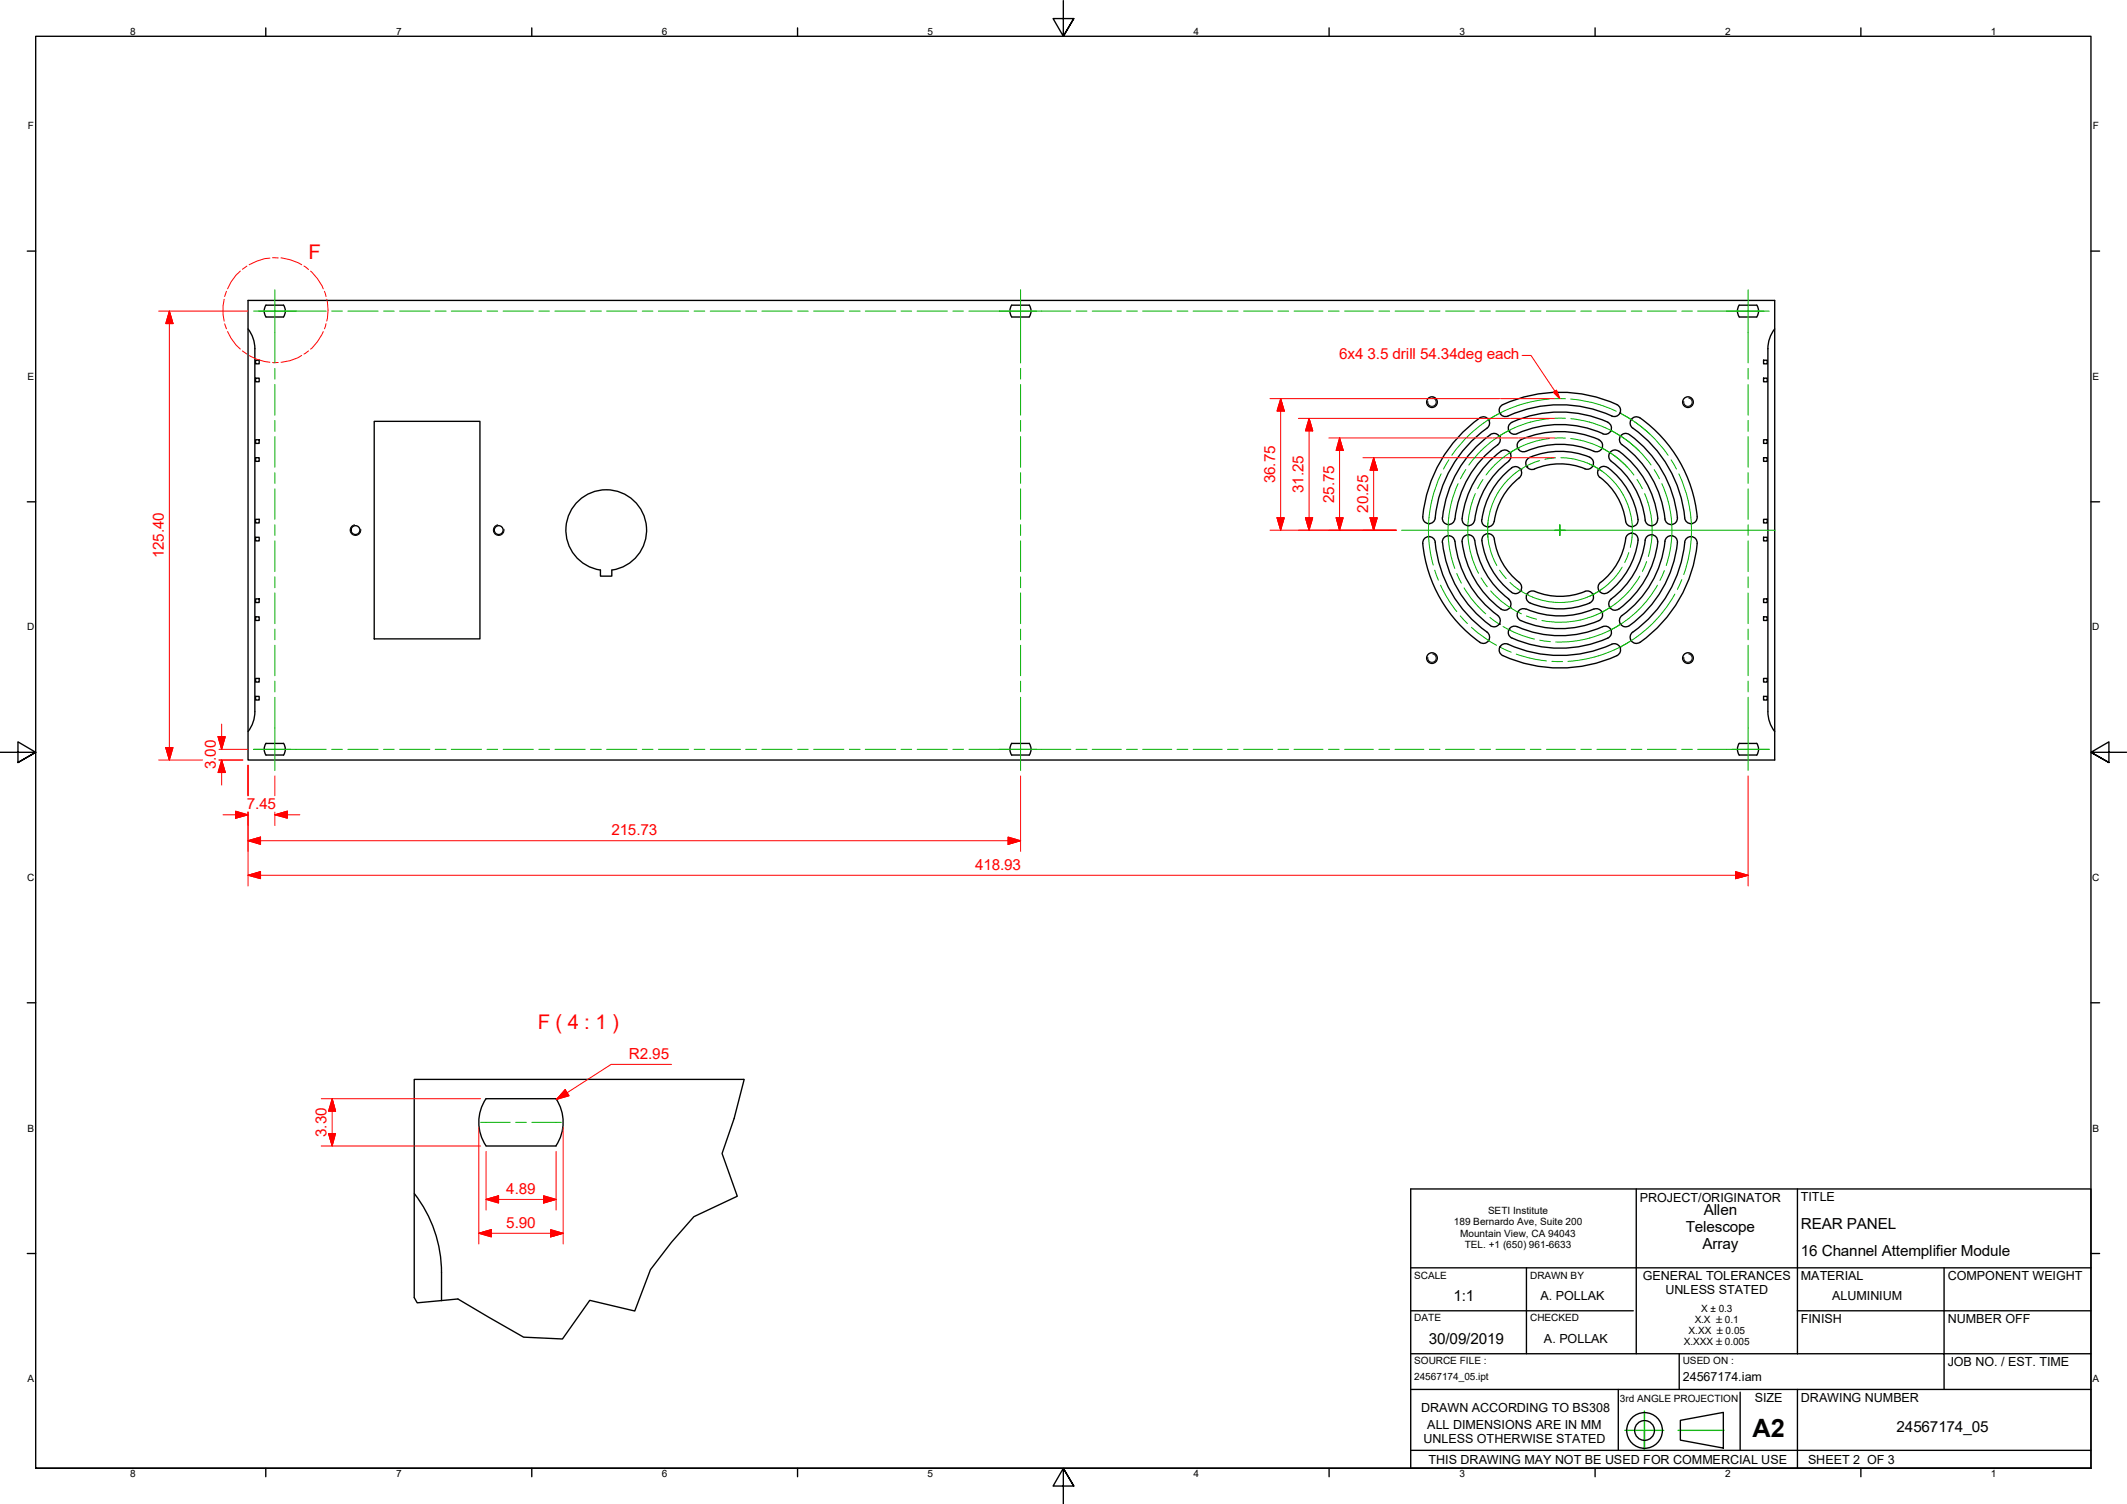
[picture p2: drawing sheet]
<svg xmlns="http://www.w3.org/2000/svg" width="594mm" height="420mm" viewBox="0 0 594 420" stroke-linecap="round" stroke-linejoin="round" font-family="sans-serif">
<!-- layer: Visible Edges(Design Office) -->
<g fill="none" stroke="#000" stroke-width=".38">
<path d="M69.3 83.9h426.4v128.4h-426.4zM69.3 91.9a9 9 0 0 1 1.9 5.5v101.4M74.3 85.3l4.9-.1a2.95 2.95 0 0 1 0 3.3h-4.9a2.89 2.89 0 0 1 0-3.2zM282.6 85.3l4.9-.1a2.95 2.95 0 0 1 0 3.3h-4.9a2.89 2.89 0 0 1 0-3.2zM485.8 85.3l4.9-.1a2.95 2.95 0 0 1 0 3.3h-4.9a2.89 2.89 0 0 1 0-3.2zM495.7 91.9a9 9 0 0 0-1.9 5.5v101.4a9 9 0 0 0 1.9 5.5M71.4 100.6h1v1h-1zM71.4 105.6h1v1.1h-1zM104.5 117.7h29.5v60.8h-29.5zM419.8 113a37.6 37.6 0 0 1 32.4 .5 1.73 1.73 0 0 1 .1 2.1 1.73 1.73 0 0 1-2.1 .6 35.4 35.4 0 0 0-29.4 .2 1.75 1.75 0 0 1-2-1.3 1.75 1.75 0 0 1 .9-2.1M422.3 118a1.75 1.75 0 0 0-.9 2.3 1.75 1.75 0 0 0 2.3 .9 29.4 29.4 0 0 1 24.4 .1 1.75 1.75 0 0 0 1.9-1.2 1.75 1.75 0 0 0-.9-2.1M422.3 117.9a33 33 0 0 1 26.8 0"/>
<path d="M458.1 116.8a1.75 1.75 0 0 0-2.5 .4 1.75 1.75 0 0 0 .4 2.4M458.1 116.8a37.6 37.6 0 0 1 15.8 28.3 1.75 1.75 0 0 1-1.8 1.2 1.75 1.75 0 0 1-1.6-1.6 34.9 34.9 0 0 0-14.4-25.1M492.6 100.6h1v1h-1zM492.6 105.6h1v1.1h-1zM71.4 122.9h1v1h-1zM71.4 127.9h1v1h-1zM416.3 121.4a1.76 1.76 0 0 1 2.4 .4 1.76 1.76 0 0 1-.3 2.4 29.5 29.5 0 0 0-12 20.8M416.3 121.4a33 33 0 0 0-13.4 23.2M421.3 128.9a1.75 1.75 0 0 0 .4-2.5 1.75 1.75 0 0 0-2.5-.3 27.4 27.4 0 0 0-10.8 18.8M421.4 128.9a24 24 0 0 0-9.5 16.4M422.2 130.7a1.75 1.75 0 0 1 2.4 .3 1.75 1.75 0 0 1-.2 2.5 18.5 18.5 0 0 0-7 12.2M422.2 130.7a22 22 0 0 0-8.3 14.5"/>
<path d="M424.8 122.9a1.75 1.75 0 0 0-.9 2.3 1.75 1.75 0 0 0 2.3 .9M424.8 122.8a27.5 27.5 0 0 1 21.8 0M442.7 131a18.5 18.5 0 0 0-14.1 0M444 127.7a1.75 1.75 0 0 1 .9 2.3 1.75 1.75 0 0 1-2.2 1M444 127.7a21.6 21.6 0 0 0-17.1 .3 1.75 1.75 0 0 0-.5 2.3 1.75 1.75 0 0 0 2.2 .7M446.6 122.9a1.74 1.74 0 0 1 .9 2.3 1.74 1.74 0 0 1-2.3 .9 24 24 0 0 0-19 0M446.9 133.4a18.5 18.5 0 0 1 7.1 12.2M449 130.6a1.75 1.75 0 0 0-2.4 .4 1.75 1.75 0 0 0 .3 2.4M449 130.6a21.1 21.1 0 0 1 8.5 15.2 1.75 1.75 0 0 1-1.9 1.3 1.75 1.75 0 0 1-1.6-1.5M450 128.9a24.2 24.2 0 0 1 9.6 16.8 1.75 1.75 0 0 0 2.1 1.1 1.75 1.75 0 0 0 1.3-1.9M452.1 126.1a1.75 1.75 0 0 0-2.4 .3 1.75 1.75 0 0 0 .3 2.5M452.2 126a27.5 27.5 0 0 1 10.8 18.9"/>
<path d="M455.1 121.4a1.74 1.74 0 0 0-2.5 .4 1.74 1.74 0 0 0 .5 2.4 29.7 29.7 0 0 1 12 21.2 1.75 1.75 0 0 0 2.1 1.1 1.75 1.75 0 0 0 1.3-1.9M455.1 121.4a33 33 0 0 1 13.4 23.2M492.6 122.9h1v1h-1zM492.6 127.9h1v1h-1zM71.4 145.1h1v1h-1zM71.4 150.1h1v1h-1zM167.7 159.2v1.8h3.2v-1.8M167.7 159.2a11.3 11.3 0 0 1-7.9-17.2 11.3 11.3 0 0 1 19 0 11.3 11.3 0 0 1-7.9 17.2M397.4 144.4a37.8 37.8 0 0 1 16.5-27.9 1.75 1.75 0 0 1 2 1 1.75 1.75 0 0 1-.6 2.1 35.3 35.3 0 0 0-14.5 25.5 1.75 1.75 0 0 1-2.1 1.1 1.75 1.75 0 0 1-1.3-1.8M397.8 150.5a1.73 1.73 0 0 1 1.9-.5 1.73 1.73 0 0 1 1.1 1.5 35.4 35.4 0 0 0 14.9 25.4 1.74 1.74 0 0 1-.1 2.3 1.74 1.74 0 0 1-2.3 .2 38.2 38.2 0 0 1-15.9-27.9zM402.9 144.6a1.75 1.75 0 0 0 1.5 1.9 1.75 1.75 0 0 0 1.9-1.5M402.9 151.6a33 33 0 0 0 13.4 23.2"/>
<path d="M406.3 151.2a1.75 1.75 0 0 0-1.9-1.5 1.75 1.75 0 0 0-1.5 1.9M406.4 151.2a29.5 29.5 0 0 0 11.9 20.7M408.4 151.3a27.5 27.5 0 0 0 10.8 18.9M408.4 144.9a1.75 1.75 0 0 0 1.5 1.9 1.75 1.75 0 0 0 1.9-1.5M411.8 150.9a1.75 1.75 0 0 0-1.9-1.5 1.75 1.75 0 0 0-1.5 1.9M411.9 150.9a24 24 0 0 0 9.5 16.4M413.8 145.2a1.75 1.75 0 0 0 1.5 2 1.75 1.75 0 0 0 2-1.5M413.9 151.1a22 22 0 0 0 8.3 14.4M413.9 151.1a1.74 1.74 0 0 1 1.5-2 1.74 1.74 0 0 1 2 1.5 19 19 0 0 0 7.2 12.4 1.75 1.75 0 0 1-.1 2.3 1.75 1.75 0 0 1-2.3 .2M454.1 150.5a18.7 18.7 0 0 1-7.4 12.5 1.76 1.76 0 0 0 .2 2.3 1.76 1.76 0 0 0 2.3 .2 21.6 21.6 0 0 0 8.3-15 1.75 1.75 0 0 0-1.7-1.5 1.75 1.75 0 0 0-1.8 1.5M459.5 150.9a1.75 1.75 0 0 1 1.9-1.5 1.75 1.75 0 0 1 1.6 1.9M459.5 150.9a24.4 24.4 0 0 1-9.8 16.7 1.75 1.75 0 0 0 .1 2.3 1.75 1.75 0 0 0 2.3 .2"/>
<path d="M463 151.3a27.5 27.5 0 0 1-10.8 18.9M465 151.2a1.75 1.75 0 0 1 1.9-1.5 1.75 1.75 0 0 1 1.6 1.9M465 151.2a29.8 29.8 0 0 1-12.3 21.1 1.75 1.75 0 0 0 .1 2.3 1.75 1.75 0 0 0 2.3 .2M468.5 151.6a33 33 0 0 1-13.4 23.2M470.5 151.5a1.75 1.75 0 0 1 2-1.6 1.75 1.75 0 0 1 1.5 1.9 38.4 38.4 0 0 1-15.9 27.6M470.6 151.5a35 35 0 0 1-14.5 25.1M492.6 145.1h1v1h-1zM492.6 150.1h1v1h-1zM71.4 167.3h1v1h-1zM71.4 172.3h1v1h-1zM415.8 178.9v.1M418.3 172a1.75 1.75 0 0 1 .4 2.4 1.75 1.75 0 0 1-2.4 .4"/>
<path d="M421.3 167.3a1.75 1.75 0 0 1 .4 2.5 1.75 1.75 0 0 1-2.5 .3M426.2 170.2a1.75 1.75 0 0 0-2.3 .9 1.75 1.75 0 0 0 .9 2.3 27.6 27.6 0 0 0 21.8 0M426.2 170.1a24 24 0 0 0 19 0M427.4 168.5a22 22 0 0 0 16.6 0M428.7 165.2a1.75 1.75 0 0 0-2.3 1 1.75 1.75 0 0 0 1 2.2M428.7 165.2a18.7 18.7 0 0 0 14.4-.1 1.75 1.75 0 0 1 1.9 1.3 1.75 1.75 0 0 1-1 2M445.2 170.2a1.75 1.75 0 0 1 2.3 .9 1.75 1.75 0 0 1-.9 2.3M449.1 178.2a32.3 32.3 0 0 1-27.4-.3 1.75 1.75 0 0 1-.1-2.2 1.75 1.75 0 0 1 2.1-.6 30 30 0 0 0 24.4-.2 1.75 1.75 0 0 1 1.9 1.3 1.75 1.75 0 0 1-.9 2.1M450.2 180a1.76 1.76 0 0 1 2.3 .8 1.76 1.76 0 0 1-.9 2.4 38.5 38.5 0 0 1-31.8 0M450.2 180a35.4 35.4 0 0 1-29.4-.2 1.75 1.75 0 0 0-2 1.2 1.75 1.75 0 0 0 .9 2.1M455.5 178.9v.1M455.6 178.9a1.75 1.75 0 0 0 2.5 .5"/>
<path d="M456 176.6a1.75 1.75 0 0 0-.4 2.3M492.6 167.3h1v1h-1zM492.6 172.3h1v1h-1zM71.2 198.8a9 9 0 0 1-1.9 5.6M71.4 189.5h1v1h-1zM71.4 194.5h1v1.1h-1zM492.6 189.5h1v1h-1zM492.6 194.5h1v1.1h-1zM74.3 207.7h4.9a2.95 2.95 0 0 1 0 3.3h-4.9a2.89 2.89 0 0 1 0-3.3zM282.6 207.7h4.9a2.95 2.95 0 0 1 0 3.3h-4.9a2.89 2.89 0 0 1 0-3.3zM485.8 207.7h4.9a2.95 2.95 0 0 1 0 3.3h-4.9a2.89 2.89 0 0 1 0-3.3zM207.8 301.5h-92.1v61"/>
<path d="M115.7 333.4a36 36 0 0 1 7.6 22.2M135.7 320.1a11.7 11.7 0 0 1 .1-13.2h19.5a11.8 11.8 0 0 1 0 13.2M135.8 320.1h19.5M123.3 355.5v7.8"/>
<circle cx="400" cy="112.3" r="1.49"/>
<circle cx="471.5" cy="112.3" r="1.49"/>
<circle cx="99.3" cy="148.1" r="1.24"/>
<circle cx="139.3" cy="148.1" r="1.24"/>
<circle cx="400" cy="183.8" r="1.49"/>
<circle cx="471.5" cy="183.8" r="1.49"/>
</g>
<g fill="#000">
<circle cx="415.8" cy="117.3" r=".19"/>
<circle cx="418.9" cy="115.4" r=".19"/>
<circle cx="452.4" cy="115.4" r=".19"/>
<circle cx="455.5" cy="117.3" r=".19"/>
<circle cx="418.8" cy="121.9" r=".19"/>
<circle cx="421.4" cy="120.4" r=".19"/>
<circle cx="421.8" cy="126.5" r=".19"/>
<circle cx="423.9" cy="125.3" r=".19"/>
<circle cx="424.8" cy="131.2" r=".19"/>
<circle cx="426.4" cy="130.3" r=".19"/>
<circle cx="444.9" cy="130.2" r=".19"/>
<circle cx="446.4" cy="131.2" r=".19"/>
<circle cx="447.4" cy="125.3" r=".19"/>
<circle cx="449.6" cy="126.5" r=".19"/>
<circle cx="449.9" cy="120.4" r=".19"/>
<circle cx="452.6" cy="121.9" r=".19"/>
<circle cx="399" cy="146.3" r=".19"/>
<circle cx="399" cy="149.9" r=".19"/>
<circle cx="404.5" cy="146.5" r=".19"/>
<circle cx="404.5" cy="149.6" r=".19"/>
<circle cx="410" cy="149.4" r=".19"/>
<circle cx="410" cy="146.9" r=".19"/>
<circle cx="415.5" cy="149.1" r=".19"/>
<circle cx="415.6" cy="147.2" r=".19"/>
<circle cx="455.7" cy="148.9" r=".19"/>
<circle cx="455.8" cy="147.1" r=".19"/>
<circle cx="461.3" cy="146.9" r=".19"/>
<circle cx="461.3" cy="149.4" r=".19"/>
<circle cx="466.9" cy="149.6" r=".19"/>
<circle cx="466.9" cy="146.5" r=".19"/>
<circle cx="472.3" cy="149.9" r=".19"/>
<circle cx="472.3" cy="146.3" r=".19"/>
<circle cx="418.8" cy="174.3" r=".19"/>
<circle cx="421.4" cy="175.9" r=".19"/>
<circle cx="421.8" cy="169.7" r=".19"/>
<circle cx="423.9" cy="171" r=".19"/>
<circle cx="424.8" cy="165.1" r=".19"/>
<circle cx="426.5" cy="166" r=".19"/>
<circle cx="444.9" cy="166" r=".19"/>
<circle cx="446.6" cy="165.1" r=".19"/>
<circle cx="447.4" cy="171" r=".19"/>
<circle cx="449.6" cy="169.7" r=".19"/>
<circle cx="449.9" cy="175.9" r=".19"/>
<circle cx="452.6" cy="174.3" r=".19"/>
<circle cx="418.9" cy="180.8" r=".19"/>
<circle cx="452.4" cy="180.8" r=".19"/>
</g>
<!-- layer: Threads(Design Office) -->
<path d="M400.2 111.2a1.17 1.17 0 0 1 .9 1.3 1.17 1.17 0 0 1-1.3 1 1.17 1.17 0 0 1-1-1.4M471.7 111.2a1.17 1.17 0 0 1 .9 1.3 1.17 1.17 0 0 1-1.3 1 1.17 1.17 0 0 1-1-1.4M99 146.6a1.49 1.49 0 0 0-1.2 1.8 1.49 1.49 0 0 0 1.7 1.2 1.49 1.49 0 0 0 1.3-1.8M139 146.6a1.49 1.49 0 0 0-1.2 1.8 1.49 1.49 0 0 0 1.7 1.2 1.49 1.49 0 0 0 1.3-1.8M400.2 182.7a1.17 1.17 0 0 1 .9 1.3 1.17 1.17 0 0 1-1.3 1 1.17 1.17 0 0 1-1-1.4M471.7 182.7a1.17 1.17 0 0 1 .9 1.3 1.17 1.17 0 0 1-1.3 1 1.17 1.17 0 0 1-1-1.4" fill="none" stroke="#000" stroke-width=".28"/>
<!-- layer: Break Lines(Design Office) -->
<path d="M207.8 301.5l-2.8 11-3.3 9.7 4.2 12-12.1 5.7-6.3 7.2-5.8 7.6-4.4 11.5-12.6-2.9-7.6 10.8-10.9-.6-18.3-10.6-11.4 1.1-.8-1.5" fill="none" stroke="#000" stroke-width=".38"/>
<!-- layer: Detail Circle Lines(Design Office) -->
<g fill="none" stroke="#f00" stroke-width=".28">
<path d="M67.1 75.7l-1.2 1.2-1.4 1.9-.9 1.9M69 74.3l-1.3 .9M75.4 72.1l-1.4 .1-2.2 .7-2.2 1.1M76.1 72l1.6 .1M78.5 72.1a14.6 14.6 0 0 1 5.8 1.9M84.9 74.3l1.3 1M86.7 75.7a14.4 14.4 0 0 1 3.6 5M62.6 83.6l-.3 1.8v2.4l.3 1.9M62.7 90.5l.5 1.4M63.2 81.4l-.5 1.4M63.6 92.6l.9 1.9 1.4 1.9 1.2 1.1M67.7 98l1.3 .9"/>
<path d="M69.6 99.4l2.2 1 3.6 .8M84.3 99.3a12.3 12.3 0 0 1-5.8 1.9M86.2 98l-1.3 .9M90.3 92.6a13.3 13.3 0 0 1-3.6 4.9M90.6 81.4l.5 1.4M91.1 90.4l-.5 1.5M91.2 83.6a12.4 12.4 0 0 1 0 6.1M76.1 101.3h1.6"/>
</g>
<!-- layer: Sketch Geometry(Design Office) -->
<g fill="none" stroke="#000" stroke-width=".38">
<path d="M74.2 7.8v2.3M148.5 7.8v2.3M222.8 7.8v2.3M297 .2v9.9l-2.9-4.9h5.8l-2.9 4.9 2.9-4.9M371.2 7.8v2.3M445.5 7.8v2.3M519.7 7.8v2.3M7.6 70.1h2.4M584 70.1h2.4M7.6 140.2h2.4M584 140.2h2.4M0 210.2h10l-5-3v5.8l5-2.8-5 2.8"/>
<path d="M594 210.2h-10l5-3v5.8l-5-2.8 5 2.8M7.6 280.1h2.4M584 280.1h2.4M394 332.1h190v78.1h-190zM457 332.1v46.1M502 332.1v46.1M7.6 350.2h2.4M394 354.2h190M426.3 354.2v24M543 354.2v24h41M584 350.2h2.4M394 366.2h62.2"/>
<path d="M394 378.2h108M469 378.2v10M502 366.2h82M502 378.2h41v10M394 388.2h190M452 388.2v17M459.3 399.6v5.3M469.3 396.8l12-2.2v9.9l-12-2.2zM486 388.9v16.3M502 388.2v22M10 410.2v-400.1h574v400.1h-574h574M74.2 410.2v2.3"/>
<path d="M148.5 410.2v2.3M222.8 410.2v2.3M299.9 415.1l-2.9-4.9 2.9 4.9h-5.8l2.9-4.9v10M371.2 410.2v2.3M394 405.2h190M445.5 410.2v2.3M519.7 410.2v2.3"/>
<circle cx="459.3" cy="399.6" r="5"/>
<circle cx="459.3" cy="399.6" r="2.76"/>
</g>
<path d="M453.8 399.6h10.9M459.3 394.2v10.7M468.7 399.6h12.8" fill="none" stroke="#0f0" stroke-width=".38"/>
<!-- layer: Center Mark(Design Office) -->
<path d="M72.3 86.9h10.4M279.1 86.9h10.4M482.3 86.9h10.4M391.5 148.1h44.2h-1.6M435.7 146.6v1.5v-1.5M435.7 149.6v-1.5v1.5M437.2 148.1h-1.5h60.1M70.8 209.3h10.4M279.1 209.3h10.4M483.7 209.3h10.5" fill="none" stroke="#00b000" stroke-width=".28"/>
<!-- layer: Centerline(Design Office) -->
<g fill="none" stroke="#00b000" stroke-width=".28">
<path d="M70.8 86.9h20.3M76.8 80.9v20.5M92.6 86.9h3M97.2 86.9h8.4M107.1 86.9h3M111.6 86.9h8.5M121.5 86.9h3.1M126 86.9h8.5M136 86.9h3M140.5 86.9h8.5M150.5 86.9h3M155 86.9h8.4"/>
<path d="M164.9 86.9h3.1M169.4 86.9h8.5M179.4 86.9h3M183.9 86.9h8.4M193.9 86.9h2.9M198.4 86.9h8.4M208.3 86.9h3M212.8 86.9h8.4M222.8 86.9h2.9M227.3 86.9h8.4M237.2 86.9h3M241.7 86.9h8.5"/>
<path d="M251.7 86.9h2.9M256.2 86.9h8.4M266.1 86.9h3M270.6 86.9h28.5M285.1 80.9v20.5M300.5 86.9h3.1M305.1 86.9h8.1M314.6 86.9h3.1M319.2 86.9h8.1M328.7 86.9h3.1M333.2 86.9h8.2M342.8 86.9h3"/>
<path d="M347.3 86.9h8.2M356.9 86.9h3M361.4 86.9h8.1M371 86.9h3M375.5 86.9h8.1M385.1 86.9h3M389.6 86.9h8.1M399.2 86.9h3M403.7 86.9h8.1M413.3 86.9h3M417.8 86.9h8.1M427.4 86.9h3"/>
<path d="M431.9 86.9h8.1M441.5 86.9h3M446 86.9h8.1M455.6 86.9h3M460.1 86.9h8.1M469.7 86.9h3M474.2 86.9h20M488.3 80.9v20.5M76.8 102.9v3M76.8 107.4v8.6M76.8 117.5v3M285.1 102.9v3"/>
<path d="M285.1 107.4v8.6M285.1 117.5v3M418.4 115.7a36.7 36.7 0 0 0-12.9 11.5M432.7 111.5a36.8 36.8 0 0 0-16.4 5.4M432.7 117a31.3 31.3 0 0 0-13.9 4.8M434.2 116.9h3M434.2 111.4h3M438.7 117a31.3 31.3 0 0 1 15.4 5.8M438.7 111.5a36.8 36.8 0 0 1 12.7 3.4M452.8 115.6l2.6 1.5M453 115.7l4.1 2.5M456.6 117.9l.5 .3"/>
<path d="M457.1 118.2a36.7 36.7 0 0 1 8.8 9M457.1 118.2l3.7 3M488.3 102.9v3M488.3 107.4v8.6M488.3 117.5v3M76.8 122v8.5M76.8 132.1v2.9M76.8 136.6v8.5M285.1 122v8.5M285.1 132.1v2.9M285.1 136.6v8.5M402.5 132.4a36.7 36.7 0 0 0-2.2 25.4"/>
<path d="M404.7 128.4l-1.5 2.6M407.2 135.1l-1.7 5-.9 4.7M409.4 131.2l-1.5 2.6M412.1 137.9a25.7 25.7 0 0 0 .8 22.2M414.2 133.9l-1.5 2.6M421.4 120.3a31.3 31.3 0 0 0-11.2 9.6M424.4 125a25.7 25.7 0 0 0-9.3 7.7M430 128.7a20.2 20.2 0 0 0-14.4 21.5M432.7 122.5a25.8 25.8 0 0 0-11.3 4.2M434.2 122.4h3M434.5 127.9l-3 .4M436 127.9a20.2 20.2 0 0 1 11.5 3.8"/>
<path d="M438.7 122.5a25.8 25.8 0 0 1 12.4 5M443.9 129.6l4.1 2.4M447.1 125l4 2.5M448 132a20.2 20.2 0 0 1 7.3 20.9M450.1 120.3l4 2.5M451.1 127.5l3.1 2.6 2.2 2.6M454.1 122.8l3.6 3.1 3.5 4M457.2 133.9l1.5 2.6M459.4 137.9a25.7 25.7 0 0 1 1 17.6M462 131.2l1.5 2.6M464.2 135.1a31.3 31.3 0 0 1 1.2 22.9M466.7 128.4l1.5 2.6"/>
<path d="M468.9 132.4a36.7 36.7 0 0 1 1.4 28.1M488.3 122v8.5M488.3 132.1v2.9M488.3 136.6v8.5M76.8 146.6v3M76.8 151.1v8.6M285.1 146.6v3M285.1 151.1v8.6M400.7 159.3l1 2.8M404.6 144.8a31.3 31.3 0 0 0 1.7 14M415.6 146.1a20.2 20.2 0 0 0 2.5 11.9M418.8 159.3l1.9 2.3"/>
<path d="M453.1 158.4a20.2 20.2 0 0 1-9.1 8.1M454.9 154.4l-1.1 2.7M459.9 156.9l-1.2 2.7M464.9 159.4l-1.3 2.8M488.3 146.6v3M488.3 151.1v8.6M76.8 161.1v3.1M76.8 165.7v8.5M76.8 175.7v3M285.1 161.1v3.1M285.1 165.7v8.5M285.1 175.7v3"/>
<path d="M402.3 163.5l2.3 4.2 2.3 3.2M406.9 160.2l1.3 2.7M407.8 172l2.1 2.2M408.9 164.2a31.3 31.3 0 0 0 6.1 7.3M411 175.2l3.7 3.1 3.3 2M413.7 161.4l1.7 2.5M416.1 172.5l2.4 1.7M416.3 165.1a25.7 25.7 0 0 0 8.6 6.4M419.8 175a31.3 31.3 0 0 0 8.8 3.5M421.7 162.7a20.2 20.2 0 0 0 25.8 1.8M426.3 172.1l2.9 .9M430.1 178.9l2.9 .4"/>
<path d="M450 169.5a25.8 25.8 0 0 1-19.4 3.8M452.6 174.4a31.3 31.3 0 0 1-18.1 4.9M455.1 179.3l-4.2 2.2M458 160.9a25.7 25.7 0 0 1-10.9 10.3M462.9 163.5a31.3 31.3 0 0 1-12.8 12.4M467.8 166a36.7 36.7 0 0 1-14.8 14.5M469.7 161.9l-1.2 2.7M488.3 161.1v3.1M488.3 165.7v8.5M488.3 175.7v3M76.8 180.3v8.5M76.8 190.3v3"/>
<path d="M76.8 194.8v20.4M285.1 180.3v8.5M285.1 190.3v3M285.1 194.8v20.4M419.3 181l2.8 1.2M423.5 182.7l4.6 1.3 3.8 .6M433.4 184.8h3M450.9 181.5a36.7 36.7 0 0 1-13 3.3M488.3 180.3v8.5M488.3 190.3v3M488.3 194.8v20.4M70.8 209.3h20.3"/>
<path d="M92.6 209.3h3M97.2 209.3h8.4M107.1 209.3h3M111.6 209.3h8.5M121.5 209.3h3.1M126 209.3h8.5M136 209.3h3M140.5 209.3h8.5M150.5 209.3h3M155 209.3h8.4M164.9 209.3h3.1M169.4 209.3h8.5"/>
<path d="M179.4 209.3h3M183.9 209.3h8.4M193.9 209.3h2.9M198.4 209.3h8.4M208.3 209.3h3M212.8 209.3h8.4M222.8 209.3h2.9M227.3 209.3h8.4M237.2 209.3h3M241.7 209.3h8.5M251.7 209.3h2.9M256.2 209.3h8.4"/>
<path d="M266.1 209.3h3M270.6 209.3h28.5M300.5 209.3h3.1M305.1 209.3h8.1M314.6 209.3h3.1M319.2 209.3h8.1M328.7 209.3h3.1M333.2 209.3h8.2M342.8 209.3h3M347.3 209.3h8.2M356.9 209.3h3M361.4 209.3h8.1"/>
<path d="M371 209.3h3M375.5 209.3h8.1M385.1 209.3h3M389.6 209.3h8.1M399.2 209.3h3M403.7 209.3h8.1M413.3 209.3h3M417.8 209.3h8.1M427.4 209.3h3M431.9 209.3h8.1M441.5 209.3h3M446 209.3h8.1"/>
<path d="M455.6 209.3h3M460.1 209.3h8.1M469.7 209.3h3M474.2 209.3h20M134.2 313.5h8.3M144 313.5h3M148.5 313.5h8.3"/>
</g>
<!-- layer: Dimensions(Design Office) -->
<g fill="none" stroke="#f00" stroke-width=".28">
<path d="M44.3 86.9h25M47.3 86.9l1 3.5h-2zM47.3 86.9v125.4M354.7 111.4h64.1M357.7 111.4l1 3.5h-2zM357.7 111.4v36.7M362.6 116.9h50.6M365.6 116.9l1 3.5h-2zM365.6 116.9v31.2M413.4 116.9h8M419.1 111.4h15M421.6 116.9h.1"/>
<path d="M421.9 116.9h12.2M371.2 122.3h45.6M374.1 122.3l1.1 3.5h-2zM374.1 122.3v25.8M380.7 127.9h39.7M383.7 127.9l1 3.5h-2zM383.7 127.9v20.2M417.1 122.3h7M420.7 127.9h6.1M424.4 122.3h.1M424.7 122.3h9.4M427.1 127.9h7"/>
<path d="M354.7 148.1h35.3M356.7 144.6h2l-1 3.5zM364.6 144.6h2l-1 3.5zM373.2 144.6h2l-1.1 3.5zM382.7 144.6h2l-1 3.5zM44.3 212.3h12.3M46.3 208.8h2l-1 3.5zM60.9 205.8h2l-1 3.5zM61.2 212.3h6.6M61.2 209.3h8.1M61.9 212.3l1 3.5h-2zM61.9 202.3v7"/>
<path d="M61.9 212.3v7M69.3 213.8v8.5M76.8 216.8v5.5M285.1 216.8v21M488.3 216.8v30.7M62.3 227.6h7M65.8 226.6l3.5 1-3.5 1zM69.3 234.9l3.5-1.1v2.1zM69.3 226.9v20.6M69.3 234.9h215.8M76.8 227.6l3.5-1v2zM76.8 227.6h7"/>
<path d="M76.8 226.9v3.7M281.6 233.8l3.5 1.1-3.5 1zM69.3 244.5l3.5-1v2zM69.3 244.5h419M484.8 243.5l3.5 1-3.5 1zM187.6 297.3h-16.9l-15.3 9.8M89.7 306.9h44.5M91.8 316.7h1.9l-.9 3.4zM92.8 306.9l.9 3.5h-1.9zM92.8 306.9v13.2M133.7 315.1v32.4M157.3 315.1v32.4"/>
<path d="M157.9 304.4l1 1.7-3.5 1zM89.7 320.1h44.5M135.8 335.1l3.5-1v2zM135.8 335.1h19.5M135.8 321.7v16.4M151.8 334.1l3.5 1-3.5 1zM155.3 321.7v16.4M133.7 344.5l3.5-1v2zM133.7 344.5h23.6M153.8 343.5l3.5 1-3.5 1z"/>
</g>
<g fill="#f00" stroke="#f00" stroke-width=".28">
<path d="M382.7 144.6l1 3.5z"/>
<path d="M382.7 144.6h2l-1 3.5z"/>
<path d="M383.7 127.9l1 3.5z"/>
<path d="M383.7 127.9l1 3.5h-2z"/>
<path d="M373.2 144.6l.9 3.5z"/>
<path d="M373.2 144.6h2l-1.1 3.5z"/>
<path d="M374.1 122.3l1.1 3.5z"/>
<path d="M374.1 122.3l1.1 3.5h-2z"/>
<path d="M364.6 144.6l1 3.5z"/>
<path d="M364.6 144.6h2l-1 3.5z"/>
<path d="M365.6 116.9l1 3.5z"/>
<path d="M365.6 116.9l1 3.5h-2z"/>
<path d="M356.7 144.6l1 3.5z"/>
<path d="M356.7 144.6h2l-1 3.5z"/>
<path d="M357.7 111.4l1 3.5z"/>
<path d="M357.7 111.4l1 3.5h-2z"/>
<path d="M92.8 306.9l.9 3.5z"/>
<path d="M92.8 306.9l.9 3.5h-1.9z"/>
<path d="M91.8 316.7l1 3.4z"/>
<path d="M91.8 316.7h1.9l-.9 3.4z"/>
<path d="M135.8 335.1l3.5-1z"/>
<path d="M135.8 335.1l3.5-1v2z"/>
<path d="M151.8 336.1l3.5-1z"/>
<path d="M151.8 334.1l3.5 1-3.5 1z"/>
<path d="M133.7 344.5l3.5-1z"/>
<path d="M133.7 344.5l3.5-1v2z"/>
<path d="M153.8 345.5l3.5-1z"/>
<path d="M153.8 343.5l3.5 1-3.5 1z"/>
<path d="M157.9 304.4l-2.5 2.7z"/>
<path d="M157.9 304.4l1 1.7-3.5 1z"/>
<path d="M65.8 228.6l3.5-1z"/>
<path d="M65.8 226.6l3.5 1-3.5 1z"/>
<path d="M76.8 227.6l3.5-1z"/>
<path d="M76.8 227.6l3.5-1v2z"/>
<path d="M69.3 234.9l3.5-1.1z"/>
<path d="M69.3 234.9l3.5-1.1v2.1z"/>
<path d="M281.6 235.9l3.5-1z"/>
<path d="M281.6 233.8l3.5 1.1-3.5 1z"/>
<path d="M69.3 244.5l3.5-1z"/>
<path d="M69.3 244.5l3.5-1v2z"/>
<path d="M484.8 245.5l3.5-1z"/>
<path d="M484.8 243.5l3.5 1-3.5 1z"/>
<path d="M61.9 212.3l1 3.5z"/>
<path d="M61.9 212.3l1 3.5h-2z"/>
<path d="M60.9 205.8l1 3.5z"/>
<path d="M60.9 205.8h2l-1 3.5z"/>
<path d="M46.3 208.8l1 3.5z"/>
<path d="M46.3 208.8h2l-1 3.5z"/>
<path d="M47.3 86.9l1 3.5z"/>
<path d="M47.3 86.9l1 3.5h-2z"/>
</g>
<!-- layer: Symbols(Design Office) -->
<path d="M425.1 99.3h2.5l8.1 12.1M433.9 109.6l.8-.6 1 2.4z" fill="none" stroke="#f00" stroke-width=".28"/>
<g fill="#f00" stroke="#f00" stroke-width=".28">
<path d="M433.9 109.6l1.8 1.8z"/>
<path d="M433.9 109.6l.8-.6 1 2.4z"/>
</g>
<text font-size="7" fill="#020000" x="489.5" y="401.4">A2</text>
<g font-size="5.7" fill="#f00">
<text x="86.2" y="72.2">F</text>
<text x="150.2" y="287.4">F ( 4 : 1 )</text>
</g>
<g font-size="4.3" fill="#f00">
<text x="374.1" y="100.4">6x4</text>
<text x="382" y="100.4">3.5 drill 54.34deg each</text>
<text x="356.2" y="135" transform="rotate(-90 356.2 135)">36.75</text>
<text x="364.1" y="137.7" transform="rotate(-90 364.1 137.7)">31.25</text>
<text x="372.6" y="140.5" transform="rotate(-90 372.6 140.5)">25.75</text>
<text x="382.1" y="143.2" transform="rotate(-90 382.1 143.2)">20.25</text>
<text x="45.7" y="156" transform="rotate(-90 45.7 156)">125.40</text>
<text x="60.3" y="214.9" transform="rotate(-90 60.3 214.9)">3.00</text>
<text x="69" y="226">7.45</text>
<text x="170.8" y="233.3">215.73</text>
<text x="272.4" y="242.9">418.93</text>
<text x="175.6" y="295.8">R2.95</text>
<text x="91.2" y="317.6" transform="rotate(-90 91.2 317.6)">3.30</text>
<text x="141.4" y="333.5">4.89</text>
<text x="141.4" y="343">5.90</text>
</g>
<g font-size="4.3">
<text x="475.9" y="339.5">Allen</text>
<text x="470.9" y="344.2">Telescope</text>
<text x="503" y="343.2">REAR PANEL</text>
<text x="475.5" y="348.9">Array</text>
<text x="503" y="351">16 Channel Attemplifier Module</text>
<text x="406" y="363.4">1:1</text>
<text x="399" y="375.4">30/09/2019</text>
<text x="529.7" y="400">24567174_05</text>
</g>
<g font-size="3.5">
<text x="458" y="335.7">PROJECT/ORIGINATOR</text>
<text x="503" y="335.6">TITLE</text>
<text x="458.9" y="357.7">GENERAL TOLERANCES</text>
<text x="503" y="357.7">MATERIAL</text>
<text x="544" y="357.7">COMPONENT WEIGHT</text>
<text x="430.3" y="363.1">A. POLLAK</text>
<text x="465.1" y="361.6">UNLESS STATED</text>
<text x="511.7" y="363.1">ALUMINIUM</text>
<text x="503" y="369.7">FINISH</text>
<text x="431.2" y="375.1">A. POLLAK</text>
<text x="396.9" y="394.4">DRAWN ACCORDING TO BS308</text>
<text x="490.1" y="391.7">SIZE</text>
<text x="503" y="391.7">DRAWING NUMBER</text>
<text x="398.7" y="399.1">ALL DIMENSIONS ARE IN MM</text>
<text x="397.6" y="403">UNLESS OTHERWISE STATED</text>
<text x="399" y="408.9">THIS DRAWING MAY NOT BE USED FOR COMMERCIAL USE</text>
</g>
<g font-size="3.5" fill="#020000">
<text x="544" y="369.7">NUMBER OFF</text>
<text x="544" y="381.7">JOB NO. / EST. TIME</text>
<text x="470" y="385.7">24567174.iam</text>
<text x="505" y="408.9">SHEET 2 OF 3</text>
</g>
<g font-size="2.8">
<text x="36.3" y="9.8">8</text>
<text x="110.6" y="9.8">7</text>
<text x="184.8" y="9.8">6</text>
<text x="259.1" y="9.8">5</text>
<text x="333.4" y="9.8">4</text>
<text x="407.6" y="9.8">3</text>
<text x="481.8" y="9.8">2</text>
<text x="556.1" y="9.8">1</text>
<text x="7.7" y="36.2">F</text>
<text x="584.5" y="36.2">F</text>
<text x="7.7" y="106.2">E</text>
<text x="584.5" y="106.2">E</text>
<text x="7.6" y="176.1">D</text>
<text x="584.4" y="176.1">D</text>
<text x="7.6" y="246.2">C</text>
<text x="584.4" y="246.2">C</text>
<text x="7.7" y="316.1">B</text>
<text x="584.5" y="316.1">B</text>
<text x="415.6" y="339.1">SETI Institute</text>
<text x="406.1" y="342.3">189 Bernardo Ave, Suite 200</text>
<text x="407.9" y="345.5">Mountain View, CA 94043</text>
<text x="409.1" y="348.6">TEL. +1 (650) 961-6633</text>
<text x="395" y="357.2">SCALE</text>
<text x="427.4" y="357.2">DRAWN BY</text>
<text x="395" y="369.2">DATE</text>
<text x="427.4" y="369.2">CHECKED</text>
<text x="473.3" y="369.7">X.X ±0.1</text>
<text x="475.1" y="366.6">X ± 0.3</text>
<text x="470.3" y="375.6">X.XXX ±0.005</text>
<text x="471.6" y="372.7">X.XX ±0.05</text>
<text x="7.7" y="386.2">A</text>
<text x="584.5" y="386.2">A</text>
<text x="36.3" y="412.5">8</text>
<text x="110.6" y="412.5">7</text>
<text x="184.8" y="412.5">6</text>
<text x="259.1" y="412.5">5</text>
<text x="333.4" y="412.5">4</text>
<text x="407.6" y="412.5">3</text>
<text x="481.8" y="412.5">2</text>
<text x="556.1" y="412.5">1</text>
</g>
<g font-size="2.8" fill="#020000">
<text x="395" y="381.2">SOURCE FILE :</text>
<text x="470" y="381.2">USED ON :</text>
<text x="395" y="385.6">24567174_05.ipt</text>
<text x="452.4" y="391.6">3rd ANGLE PROJECTION</text>
</g>
</svg>
